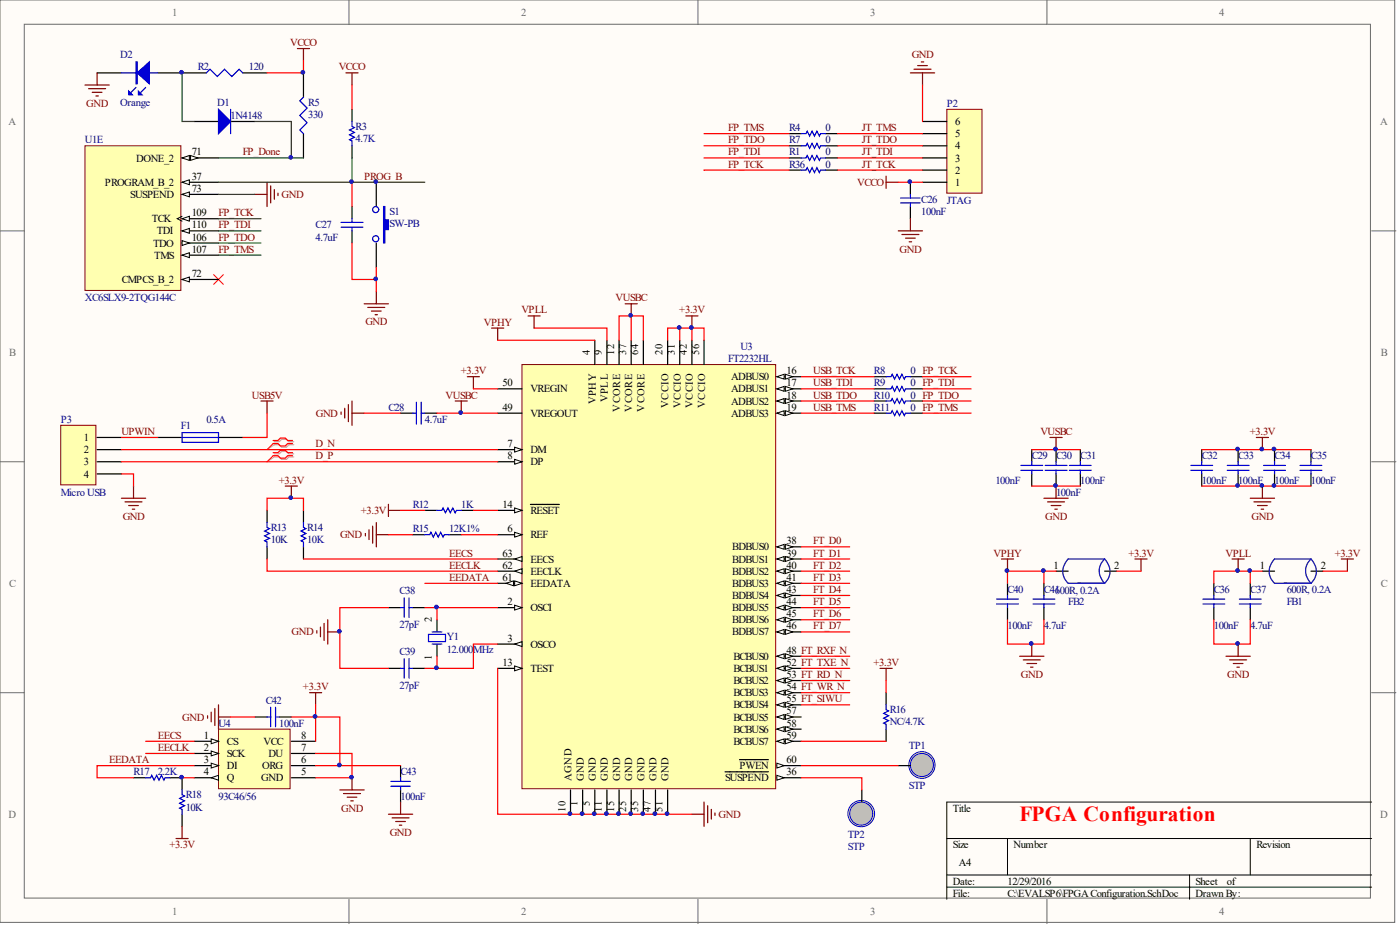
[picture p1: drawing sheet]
<svg xmlns="http://www.w3.org/2000/svg" width="292mm" height="193mm" viewBox="0 0 292 193" stroke-linecap="round" stroke-linejoin="round" font-family="sans-serif">
<g fill="#fffcf8" stroke="#696969" stroke-width=".21">
<path d="M0 0h291v192.4h-291z"/>
<path d="M5.1 5.1h280.8v182.3h-280.8z"/>
</g>
<path d="M72.8 0v5.1M145.6 0v5.1M218.4 0v5.1M0 48.2h5.1M286.2 48.2h5.1M0 96.3h5.1M286.2 96.3h5.1M0 144.5h5.1M286.2 144.5h5.1M72.8 187.6v5.1M145.6 187.6v5.1M218.4 187.6v5.1" fill="none" stroke="#696969" stroke-width=".21"/>
<path d="M197.5 174.9h88.7M210.2 174.9v7.6M260.9 174.9v7.6M286.2 167.3h-88.7v20.3M197.5 182.5h88.7M197.5 185.1h88.7M248.2 182.5v5.1" fill="none" stroke="#000" stroke-width=".21"/>
<g fill="none" stroke="#000" stroke-width=".25">
<path d="M20.3 15.2h5M32.9 15.2h10.2M50.7 15.2h5M63.3 15.2v5.1M63.3 27.9v5.1M73.4 22.8v2.5M73.4 30.4v2.6M78.5 38v5.1M164.6 27.9h2.6M172.2 27.9h2.6M189.9 38v2.6M73.4 43.1v2.5"/>
<path d="M73.4 48.2v2.5M78.5 50.7v5.1M189.9 43.1v2.5"/>
</g>
<g fill="none" stroke="#00f" stroke-width=".25">
<path d="M25.3 15.2h7.6M28.4 18.2l-1 1.1M30.4 18.2l-1 1.1M43.1 15.2l.7-.8 1.5 1.6 1.6-1.6 1.5 1.6 1.5-1.6 .8 .8M63.3 20.3l-.7 .7 1.5 1.6-1.5 1.5 1.5 1.5-1.5 1.5 .7 .8M73.4 25.3v1.1l.6 .2-1.1 .5 1.1 .5-1.1 .5 1.1 .5-1.1 .5 .5 .3v1M167.2 27.9h1l.2-.5 .5 1 .5-1 .5 1 .5-1 .6 1 .2-.5h1M71.2 46.4h4.5M71.2 47.4h4.5M73.4 45.6v.8M73.4 47.4v.8M187.9 42.3h4.1"/>
<path d="M187.9 41.3h4.1M189.9 40.6v.7M189.9 42.3v.8"/>
<circle cx="78.4" cy="49.8" r=".63"/>
<circle cx="78.4" cy="43.7" r=".63"/>
</g>
<g fill="none" stroke="#800000" stroke-width=".25">
<path d="M17.7 17.7h5.1M18.5 18.5h3.5M19.2 19.3h2.1M20.3 15.2v2.5M62 10.1h2.6M63.3 10.1v2.6M72.2 15.2h2.5M73.4 15.2v2.5M20 20h.5M55.7 38v5.1M56.5 38.8v3.5M57.2 39.5v2.1"/>
<path d="M184.9 36.8v2.5M184.9 38h2.5M53.2 40.6h2.5M58 40.3v.5M76 63.4h5M76.7 64.1h3.6M77.5 64.9h2M78.3 65.7h.5M78.5 60.8v2.6"/>
</g>
<g fill="#00f" stroke="#00f" stroke-width=".25">
<path d="M28.6 15.2l2.6-2.3v4.6z"/>
<path d="M26.8 19l.8 .8h-.8z"/>
<path d="M28.9 19l.7 .8h-.7z"/>
<path d="M28.4 12.9h.2v4.6h-.2z" fill-rule="evenodd"/>
<path d="M80 43.1h.3v2.8h.7v2h-.7v2.8h-.3z" fill-rule="evenodd"/>
</g>
<path d="M44.6 57.3l2 2M46.6 57.3l-2 2" fill="none" stroke="#f00" stroke-width=".21"/>
<path d="M108.9 76.1h52.9v88.4h-52.9z" fill="#ffffb0" stroke="#800000" stroke-width=".21"/>
<path d="M124.1 71v5.1M126.6 71v5.1M129.2 71v5.1M131.7 71v5.1M134.2 71v5.1M139.3 71v5.1M141.8 71v5.1M144.4 71v5.1M146.9 71v5.1M162.1 78.6h5.1M103.8 81.1h5.1M103.8 86.2h5.1" fill="none" stroke="#000" stroke-width=".25"/>
<g fill="#fffcf8" stroke="#000" stroke-width=".21">
<path d="M162.1 78.6l1.5-.5v1z"/>
<path d="M163.9 78.1l1.5 .5-1.5 .5z"/>
</g>
<path d="M162.1 81.1h5.1" fill="none" stroke="#000" stroke-width=".25"/>
<g fill="#fffcf8" stroke="#000" stroke-width=".21">
<path d="M162.1 81.1l1.5-.5v1z"/>
<path d="M163.9 80.6l1.5 .5-1.5 .5z"/>
</g>
<path d="M162.1 83.7h5.1" fill="none" stroke="#000" stroke-width=".25"/>
<g fill="#fffcf8" stroke="#000" stroke-width=".21">
<path d="M162.1 83.7l1.5-.5v1z"/>
<path d="M163.9 83.2l1.5 .5-1.5 .5z"/>
</g>
<path d="M162.1 86.2h5.1" fill="none" stroke="#000" stroke-width=".25"/>
<g fill="#fffcf8" stroke="#000" stroke-width=".21">
<path d="M162.1 86.2l1.5-.5v1z"/>
<path d="M163.9 85.7l1.5 .5-1.5 .5z"/>
</g>
<path d="M162.1 114.1h5.1" fill="none" stroke="#000" stroke-width=".25"/>
<g fill="#fffcf8" stroke="#000" stroke-width=".21">
<path d="M162.1 114.1l1.5-.5v1z"/>
<path d="M163.9 113.6l1.5 .5-1.5 .5z"/>
</g>
<path d="M162.1 116.6h5.1" fill="none" stroke="#000" stroke-width=".25"/>
<g fill="#fffcf8" stroke="#000" stroke-width=".21">
<path d="M162.1 116.6l1.5-.5v1z"/>
<path d="M163.9 116.1l1.5 .5-1.5 .5z"/>
</g>
<path d="M162.1 119.2h5.1" fill="none" stroke="#000" stroke-width=".25"/>
<g fill="#fffcf8" stroke="#000" stroke-width=".21">
<path d="M162.1 119.2l1.5-.6v1.1z"/>
<path d="M163.9 118.6l1.5 .6-1.5 .5z"/>
</g>
<path d="M162.1 121.7h5.1" fill="none" stroke="#000" stroke-width=".25"/>
<g fill="#fffcf8" stroke="#000" stroke-width=".21">
<path d="M162.1 121.7l1.5-.5v1z"/>
<path d="M163.9 121.2l1.5 .5-1.5 .5z"/>
</g>
<path d="M162.1 124.2h5.1" fill="none" stroke="#000" stroke-width=".25"/>
<g fill="#fffcf8" stroke="#000" stroke-width=".21">
<path d="M162.1 124.2l1.5-.5v1z"/>
<path d="M163.9 123.7l1.5 .5-1.5 .5z"/>
</g>
<path d="M162.1 126.8h5.1" fill="none" stroke="#000" stroke-width=".25"/>
<g fill="#fffcf8" stroke="#000" stroke-width=".21">
<path d="M162.1 126.8l1.5-.5v1z"/>
<path d="M163.9 126.3l1.5 .5-1.5 .5z"/>
</g>
<path d="M162.1 129.3h5.1" fill="none" stroke="#000" stroke-width=".25"/>
<g fill="#fffcf8" stroke="#000" stroke-width=".21">
<path d="M162.1 129.3l1.5-.5v1z"/>
<path d="M163.9 128.8l1.5 .5-1.5 .5z"/>
</g>
<path d="M162.1 131.8h5.1" fill="none" stroke="#000" stroke-width=".25"/>
<g fill="#fffcf8" stroke="#000" stroke-width=".21">
<path d="M162.1 131.8l1.5-.5v1z"/>
<path d="M163.9 131.3l1.5 .5-1.5 .5z"/>
</g>
<path d="M162.1 136.9h5.1" fill="none" stroke="#000" stroke-width=".25"/>
<g fill="#fffcf8" stroke="#000" stroke-width=".21">
<path d="M162.1 136.9l1.5-.5v1z"/>
<path d="M163.9 136.4l1.5 .5-1.5 .5z"/>
</g>
<path d="M162.1 139.4h5.1" fill="none" stroke="#000" stroke-width=".25"/>
<g fill="#fffcf8" stroke="#000" stroke-width=".21">
<path d="M162.1 139.4l1.5-.5v1z"/>
<path d="M163.9 138.9l1.5 .5-1.5 .5z"/>
</g>
<path d="M162.1 142h5.1" fill="none" stroke="#000" stroke-width=".25"/>
<g fill="#fffcf8" stroke="#000" stroke-width=".21">
<path d="M162.1 142l1.5-.5v1z"/>
<path d="M163.9 141.5l1.5 .5-1.5 .5z"/>
</g>
<path d="M162.1 144.5h5.1" fill="none" stroke="#000" stroke-width=".25"/>
<g fill="#fffcf8" stroke="#000" stroke-width=".21">
<path d="M162.1 144.5l1.5-.5v1z"/>
<path d="M163.9 144l1.5 .5-1.5 .5z"/>
</g>
<path d="M162.1 147h5.1" fill="none" stroke="#000" stroke-width=".25"/>
<g fill="#fffcf8" stroke="#000" stroke-width=".21">
<path d="M162.1 147l1.5-.5v1z"/>
<path d="M163.9 146.5l1.5 .5-1.5 .5z"/>
</g>
<path d="M162.1 149.6h5.1" fill="none" stroke="#000" stroke-width=".25"/>
<g fill="#fffcf8" stroke="#000" stroke-width=".21">
<path d="M162.1 149.6l1.5-.5v1z"/>
<path d="M163.9 149.1l1.5 .5-1.5 .5z"/>
</g>
<path d="M162.1 152.1h5.1" fill="none" stroke="#000" stroke-width=".25"/>
<g fill="#fffcf8" stroke="#000" stroke-width=".21">
<path d="M162.1 152.1l1.5-.5v1z"/>
<path d="M163.9 151.6l1.5 .5-1.5 .5z"/>
</g>
<path d="M162.1 154.6h5.1" fill="none" stroke="#000" stroke-width=".25"/>
<g fill="#fffcf8" stroke="#000" stroke-width=".21">
<path d="M162.1 154.6l1.5-.5v1.1z"/>
<path d="M163.9 154.1l1.5 .5-1.5 .6z"/>
</g>
<path d="M162.1 159.7h5.1" fill="none" stroke="#000" stroke-width=".25"/>
<path d="M162.1 159.2l1.5 .5-1.5 .5z" fill="#fffcf8" stroke="#000" stroke-width=".21"/>
<path d="M154.3 158.5h6M162.1 162.3h5.1" fill="none" stroke="#000" stroke-width=".25"/>
<path d="M162.1 161.7l1.5 .6-1.5 .5z" fill="#fffcf8" stroke="#000" stroke-width=".21"/>
<path d="M103.8 93.8h5.1M151.3 161h9" fill="none" stroke="#000" stroke-width=".25"/>
<path d="M107.4 93.3l1.5 .5-1.5 .5z" fill="#fffcf8" stroke="#000" stroke-width=".21"/>
<path d="M103.8 96.3h5.1" fill="none" stroke="#000" stroke-width=".25"/>
<path d="M107.4 95.8l1.5 .5-1.5 .5z" fill="#fffcf8" stroke="#000" stroke-width=".21"/>
<path d="M103.8 106.5h5.1" fill="none" stroke="#000" stroke-width=".25"/>
<path d="M107.4 106l1.5 .5-1.5 .5z" fill="#fffcf8" stroke="#000" stroke-width=".21"/>
<path d="M103.8 111.5h5.1M110.7 105.2h6" fill="none" stroke="#000" stroke-width=".25"/>
<path d="M107.4 111l1.5 .5-1.5 .6z" fill="#fffcf8" stroke="#000" stroke-width=".21"/>
<path d="M103.8 116.6h5.1" fill="none" stroke="#000" stroke-width=".25"/>
<path d="M107.4 116.6l1.5-.5v1z" fill="#fffcf8" stroke="#000" stroke-width=".21"/>
<path d="M103.8 119.2h5.1" fill="none" stroke="#000" stroke-width=".25"/>
<path d="M107.4 119.2l1.5-.6v1.1z" fill="#fffcf8" stroke="#000" stroke-width=".21"/>
<path d="M103.8 121.7h5.1" fill="none" stroke="#000" stroke-width=".25"/>
<g fill="#fffcf8" stroke="#000" stroke-width=".21">
<path d="M107.4 121.2l1.5 .5-1.5 .5z"/>
<path d="M105.6 121.7l1.5-.5v1z"/>
</g>
<path d="M103.8 126.8h5.1" fill="none" stroke="#000" stroke-width=".25"/>
<path d="M107.4 126.3l1.5 .5-1.5 .5z" fill="#fffcf8" stroke="#000" stroke-width=".21"/>
<path d="M103.8 134.4h5.1" fill="none" stroke="#000" stroke-width=".25"/>
<path d="M107.4 134.4l1.5-.5v1z" fill="#fffcf8" stroke="#000" stroke-width=".21"/>
<path d="M103.8 139.4h5.1" fill="none" stroke="#000" stroke-width=".25"/>
<path d="M107.4 138.9l1.5 .5-1.5 .5z" fill="#fffcf8" stroke="#000" stroke-width=".21"/>
<g fill="none" stroke="#000" stroke-width=".25">
<path d="M182.3 78.6h2.6M189.9 78.6h2.6M182.3 81.1h2.6M182.3 83.7h2.6M182.3 86.2h2.6M189.9 81.1h2.6M189.9 83.7h2.6M189.9 86.2h2.6M184.9 144.5v2.5M184.9 152.1v2.5M119 164.8v5.1M121.6 164.8v5.1"/>
<path d="M124.1 164.8v5.1M126.6 164.8v5.1M129.2 164.8v5.1M131.7 164.8v5.1M134.2 164.8v5.1M136.8 164.8v5.1M139.3 164.8v5.1"/>
</g>
<path d="M184.9 78.6h1l.2-.5 .6 1 .5-1 .5 1 .5-1 .5 1 .2-.5h1M184.9 81.1h1l.2-.5 .6 1 .5-1 .5 1 .5-1 .5 1 .2-.5h1M184.9 83.7h1l.2-.5 .6 1 .5-1 .5 1 .5-1 .5 1 .2-.5h1M184.9 86.2h1l.2-.5 .6 1 .5-1 .5 1 .5-1 .5 1 .2-.5h1M184.9 147v1.1l.5 .2-1 .5 1 .5-1 .5 1 .5-1 .5 .5 .3v1" fill="none" stroke="#00f" stroke-width=".25"/>
<path d="M183.6 139.4h2.5M184.9 139.4v2.6M144.4 169.9h2.5M146.9 167.3v5.1M147.7 168.1v3.5M148.4 168.8v2.1M149.2 169.6v.5" fill="none" stroke="#800000" stroke-width=".25"/>
<path d="M12.7 88.7h7.3v12.5h-7.3z" fill="#ffffb0" stroke="#800000" stroke-width=".21"/>
<g fill="none" stroke="#000" stroke-width=".25">
<path d="M20.3 91.3h5M20.3 93.8h5M20.3 96.3h5M20.3 98.9h5M32.9 91.3h5.1M45.6 91.3h5.1M86.1 111.5h2.5M88.6 106.5h2.6M93.7 111.5h2.5M96.2 106.5h2.6M81 126.8h2.6M81 139.4h2.6"/>
<path d="M86.1 126.8h2.5M86.1 139.4h2.5M91.2 129.3v2.5M91.2 134.4v2.5"/>
</g>
<g fill="none" stroke="#800000" stroke-width=".25">
<path d="M54.5 83.7h2.5M55.7 83.7v2.5M25.3 103.9h5.1M26.1 104.7h3.5M26.8 105.5h2.1M27.6 106.2h.5M27.9 101.4v2.5M76.2 111.3v.5M77 110.5v2.1M77.8 109.8v3.5M78.5 109v5.1M78.5 111.5h2.5"/>
<path d="M81 105.2v2.5M81 106.5h2.6M66.1 131.6v.5M66.9 130.8v2M67.6 130.1v3.5M68.4 129.3v5.1M68.4 131.8h2.5"/>
</g>
<g fill="none" stroke="#00f" stroke-width=".25">
<path d="M38 90.2h7.6v2.1h-7.6zM38 91.3h7.6M88.6 111.5h1.1l.2-.5 .5 1.1 .5-1.1 .5 1.1 .5-1.1 .5 1.1 .3-.6h1M91.2 106.5h1l.2-.5 .5 1 .6-1 .5 1 .5-1 .5 1 .2-.5h1M83.6 126.8h.7M83.6 139.4h.7M84.3 124.7v4.1M84.3 137.4v4.1M85.3 124.7v4.1M85.3 137.4v4.1M85.3 126.8h.8M85.3 139.4h.8"/>
<path d="M89.4 132.3h3.5v1.6h-3.5zM90.2 131.8h2M90.2 134.4h2"/>
</g>
<path d="M45.6 152.1h14.9v12.4h-14.9z" fill="#ffffb0" stroke="#800000" stroke-width=".21"/>
<path d="M40.5 154.6h5.1" fill="none" stroke="#000" stroke-width=".25"/>
<path d="M44.1 154.1l1.5 .5-1.5 .6z" fill="#fffcf8" stroke="#000" stroke-width=".21"/>
<path d="M40.5 157.2h5.1" fill="none" stroke="#000" stroke-width=".25"/>
<path d="M44.1 156.7l1.5 .5-1.5 .5z" fill="#fffcf8" stroke="#000" stroke-width=".21"/>
<path d="M40.5 159.7h5.1" fill="none" stroke="#000" stroke-width=".25"/>
<path d="M44.1 159.2l1.5 .5-1.5 .5z" fill="#fffcf8" stroke="#000" stroke-width=".21"/>
<path d="M40.5 162.3h5.1" fill="none" stroke="#000" stroke-width=".25"/>
<path d="M44.1 162.3l1.5-.6v1.1z" fill="#fffcf8" stroke="#000" stroke-width=".21"/>
<g fill="none" stroke="#000" stroke-width=".25">
<path d="M55.7 106.5v2.5M55.7 114.1v2.5M63.3 106.5v2.5M63.3 114.1v2.5M53.2 149.6h2.5M58.3 149.6h2.5M60.8 159.7h5M60.8 157.2h5M60.8 154.6h5M83.6 159.7v2.6M27.9 162.3h2.5M35.5 162.3h2.5v2.5"/>
<path d="M38 169.9v2.5M60.8 162.3h5M83.6 164.8v2.5"/>
</g>
<g fill="none" stroke="#800000" stroke-width=".25">
<path d="M97.5 78.6h2.5M98.8 78.6v2.5M102.6 68.4h2.5M103.8 68.4v2.6M110.2 65.9h2.5M111.4 65.9v2.5M130.4 63.4h2.6M131.7 63.4v2.5M143.1 65.9h2.5M144.4 65.9v2.5M95 83.7h2.5M96.2 83.7v2.5"/>
<path d="M59.5 101.4h2.5M60.8 101.4v2.5M43.3 149.3v.5M44.1 148.6v2M44.8 147.8v3.6M45.6 147v5.1M45.6 149.6h2.5M64.6 144.5h2.5M65.8 144.5v2.5M36.7 174.9h2.6M38 172.4v2.5M70.9 164.8h5.1"/>
<path d="M71.7 165.5h3.5M72.4 166.3h2.1M73.2 167.1h.5M73.4 162.3v2.5M81 169.9h5.1M81.8 170.6h3.5M82.6 171.4h2M83.3 172.1h.5M83.6 167.3v2.6"/>
</g>
<path d="M55.7 109v1l.5 .3-1 .5 1 .5-1 .5 1 .5-1 .5 .5 .3v1M63.3 109v1l.5 .3-1 .5 1 .5-1 .5 1 .5-1 .5 .5 .3v1M55.7 149.6h.8M56.5 147.5v4.1M57.5 147.5v4.1M57.5 149.6h.8M30.4 162.3h1l.3-.6 .5 1.1 .5-1.1 .5 1.1 .5-1.1 .5 1.1 .2-.5h1.1M38 164.8v1l.5 .3-1 .5 1 .5-1 .5 1 .5-1 .5 .5 .2v1.1M81.6 163h4M81.6 164h4M83.6 162.3v.7M83.6 164v.8" fill="none" stroke="#00f" stroke-width=".25"/>
<path d="M197.5 22.8h7.4v17.5h-7.4z" fill="#ffffb0" stroke="#800000" stroke-width=".21"/>
<g fill="none" stroke="#000" stroke-width=".25">
<path d="M192.5 38h5M192.5 35.5h5M192.5 33h5M192.5 30.4h5M192.5 27.9h5M192.5 25.3h5M220.3 119.2h2.6M230.5 119.2h2.5M263.4 119.2h2.5M273.5 119.2h2.6M210.2 121.7v2.5M210.2 126.8v2.5"/>
<path d="M217.8 121.7v2.5M217.8 126.8v2.5M253.3 121.7v2.5M253.3 126.8v2.5M260.9 121.7v2.5M260.9 126.8v2.5"/>
</g>
<g fill="none" stroke="#800000" stroke-width=".25">
<path d="M189.9 15.2h5.1M190.7 14.4h3.6M191.5 13.7h2M192.2 12.9h.5M192.5 15.2v2.5M187.4 48.2h5.1M188.2 48.9h3.5M188.9 49.7h2.1M189.7 50.4h.5M189.9 45.6v2.6M208.9 116.6h2.6M210.2 116.6v2.6"/>
<path d="M236.8 116.6h2.5M238.1 116.6v2.6M257.1 116.6h2.5M258.3 116.6v2.6M279.9 116.6h2.5M281.1 116.6v2.6M212.7 136.9h5.1M213.5 137.7h3.5M214.3 138.4h2M215 139.2h.5M215.3 134.4v2.5M255.8 136.9h5.1"/>
<path d="M256.6 137.7h3.5M257.3 138.4h2M258.1 139.2h.5M258.3 134.4v2.5"/>
</g>
<path d="M230.5 116.6v.1a3.4 3.4 0 0 1 0 5M230.5 116.6a3.5 3.5 0 0 0 0 5.1M230.5 116.6l-7.7 .1a3.4 3.4 0 0 0 .1 5h2.5M273.5 116.6l.1 .1a3.4 3.4 0 0 1-.1 5M273.5 116.6a3.5 3.5 0 0 0 0 5.1M273.5 116.6l-7.6 .1a3.4 3.4 0 0 0 0 5h2.6M224.8 121.7h5.7zM267.8 121.7h5.7z" fill="none" stroke="#000080" stroke-width=".25"/>
<g fill="none" stroke="#00f" stroke-width=".25">
<path d="M207.9 126h4.6M207.9 125h4.6M210.2 124.2v.8M210.2 126v.8M215.5 126h4.6M215.5 125h4.6M217.8 124.2v.8M217.8 126v.8M251 126h4.5M251 125h4.5M253.3 124.2v.8M253.3 126v.8"/>
<path d="M258.6 126h4.5M258.6 125h4.5M260.9 124.2v.8M260.9 126v.8"/>
</g>
<circle cx="192.3" cy="159.6" r="2.76" fill="#ffff80" stroke="#00f" stroke-width=".21"/>
<circle cx="192.4" cy="159.6" r="2.41" fill="#c0c0c0" stroke="#00f" stroke-width=".21"/>
<path d="M187.4 159.7h2.5" fill="none" stroke="#000" stroke-width=".25"/>
<circle cx="179.7" cy="169.7" r="2.76" fill="#ffff80" stroke="#00f" stroke-width=".21"/>
<circle cx="179.7" cy="169.7" r="2.41" fill="#c0c0c0" stroke="#00f" stroke-width=".21"/>
<g fill="none" stroke="#000" stroke-width=".25">
<path d="M83.6 86.2h2.5M88.6 86.2h2.6M215.3 93.8v2.5M215.3 98.9v2.5M220.3 93.8v2.5M220.3 98.9v2.5M225.4 93.8v2.5M225.4 98.9v2.5M250.7 93.8v2.5M250.7 98.9v2.5M258.3 93.8v2.5M258.3 98.9v2.5"/>
<path d="M265.9 93.8v2.5M265.9 98.9v2.5M273.5 93.8v2.5M273.5 98.9v2.5M179.8 164.8v2.5"/>
</g>
<g fill="none" stroke="#00f" stroke-width=".25">
<path d="M86.1 86.2h.8M86.9 83.9v4.6M87.9 86.2h.7M87.9 83.9v4.6M213 98.1h4.6M213 97.1h4.6M215.3 96.3v.8M215.3 98.1v.8M218.1 98.1h4.5M218.1 97.1h4.5M220.3 96.3v.8M220.3 98.1v.8"/>
<path d="M223.1 98.1h4.6M223.1 97.1h4.6M225.4 96.3v.8M225.4 98.1v.8M248.4 98.1h4.6M248.4 97.1h4.6M250.7 96.3v.8M250.7 98.1v.8M256 98.1h4.6M256 97.1h4.6M258.3 96.3v.8M258.3 98.1v.8"/>
<path d="M263.6 98.1h4.6M263.6 97.1h4.6M265.9 96.3v.8M265.9 98.1v.8M271.2 98.1h4.6M271.2 97.1h4.6M273.5 96.3v.8M273.5 98.1v.8"/>
</g>
<g fill="none" stroke="#800000" stroke-width=".25">
<path d="M71.2 85.9v.5M71.9 85.2v2M72.7 84.4v3.6M73.4 83.7v5M73.4 86.2h2.6M219.1 91.3h2.5M220.3 91.3v2.5M262.1 91.3h2.6M263.4 91.3v2.5M217.8 103.9h5.1M218.6 104.7h3.5M219.3 105.5h2.1"/>
<path d="M220.1 106.2h.5M220.3 101.4v2.5M260.9 103.9h5M261.6 104.7h3.6M262.4 105.5h2M263.1 106.2h.5M263.4 101.4v2.5"/>
</g>
<path d="M17.7 30.4h20v30.2h-20z" fill="#ffffb0" stroke="#800000" stroke-width=".21"/>
<path d="M38 38h7.6" fill="none" stroke="#000" stroke-width=".25"/>
<path d="M38 38l1.5-.5v1z" fill="#fffcf8" stroke="#000" stroke-width=".21"/>
<path d="M38 58.3h7.6" fill="none" stroke="#000" stroke-width=".25"/>
<path d="M38 58.3l1.5-.5v1z" fill="#fffcf8" stroke="#000" stroke-width=".21"/>
<path d="M38 33h7.6" fill="none" stroke="#000" stroke-width=".25"/>
<g fill="#fffcf8" stroke="#000" stroke-width=".21">
<path d="M38 33l1.5-.6v1.1z"/>
<path d="M39.8 32.4l1.5 .6-1.5 .5z"/>
</g>
<path d="M38 45.6h7.6" fill="none" stroke="#000" stroke-width=".25"/>
<path d="M38 45.1l-1 .5 1 .5" fill="none" stroke="#000" stroke-width=".21"/>
<path d="M38 45.6l1.5-.5v1z" fill="#fffcf8" stroke="#000" stroke-width=".21"/>
<path d="M38 48.2h7.6" fill="none" stroke="#000" stroke-width=".25"/>
<path d="M38 48.2l1.5-.5v1z" fill="#fffcf8" stroke="#000" stroke-width=".21"/>
<path d="M38 53.2h7.6" fill="none" stroke="#000" stroke-width=".25"/>
<path d="M38 53.2l1.5-.5v1z" fill="#fffcf8" stroke="#000" stroke-width=".21"/>
<path d="M38 50.7h7.6" fill="none" stroke="#000" stroke-width=".25"/>
<path d="M38 50.2l1.5 .5-1.5 .5z" fill="#fffcf8" stroke="#000" stroke-width=".21"/>
<path d="M38 40.6h7.6" fill="none" stroke="#000" stroke-width=".25"/>
<path d="M38 40.6l1.5-.6v1.1z" fill="#fffcf8" stroke="#000" stroke-width=".21"/>
<path d="M40.5 25.3h5.1M48.1 25.3h5.1M164.6 30.4h2.6M164.6 33h2.6M164.6 35.5h2.6M172.2 30.4h2.6M172.2 33h2.6M172.2 35.5h2.6" fill="none" stroke="#000" stroke-width=".25"/>
<path d="M45.6 22.8l2.5 2.5-2.5 2.6z" fill="#00f" stroke="#00f" stroke-width=".25"/>
<path d="M48.1 22.8v5.1M167.2 30.4h1l.2-.5 .5 1 .5-1 .5 1 .5-1 .6 1 .2-.5h1M167.2 33h1l.2-.6 .5 1.1 .5-1.1 .5 1.1 .5-1.1 .6 1.1 .2-.5h1M167.2 35.5h1l.2-.5 .5 1 .5-1 .5 1 .5-1 .6 1 .2-.5h1" fill="none" stroke="#00f" stroke-width=".25"/>
<path d="M57.2 92.2h1.1l.5-.6h1l.5 .6h1M57.2 92.8h1.1l.5 .5h1l.5-.5h1M57.2 94.7h1.1l.5-.5h1l.5 .5h1M57.2 95.3h1.1l.5 .5h1l.5-.5h1" fill="none" stroke="#d0a19e" stroke-width=".25"/>
<path d="M57.2 92.8l-1.5 1M57.2 95.3l-1.5 1" fill="none" stroke="#d0a19e" stroke-width=".21"/>
<g fill="none" stroke="#f00" stroke-width=".25">
<path d="M63.3 12.7v2.5h-7.6M73.4 17.7v5.1M192.5 17.7v7.6M73.4 38v5.1M146.9 33h17.7M146.9 30.4h17.7M146.9 27.9h17.7M164.6 35.5h-17.7M174.8 33h17.7M174.8 30.4h17.7M174.8 27.9h17.7M174.8 35.5h17.7"/>
<path d="M187.4 38h5.1M73.4 50.7v7.6h5.1M78.5 55.8v5M103.8 71h20.3M111.4 68.4h15.2v2.6M129.2 71v-5.1h5v5.1M131.7 65.9v5.1M139.3 71v-2.6h7.6v2.6M141.8 68.4v2.6M144.4 68.4v2.6M167.2 78.6h15.1M192.5 78.6h10.1"/>
<path d="M25.3 98.9h2.6v2.5M25.3 91.3h7.6M25.3 96.3h78.5M25.3 93.8h78.5M55.7 86.2v5.1h-5M57 91.9h1l.5-.5h1l.5 .5h1M57 92.5h1l.5 .5h1l.5-.5h1M57 94.4h1l.5-.5h1l.5 .5h1M57 95.1h1l.5 .5h1l.5-.5h1M76 86.2h7.6M91.2 86.2h12.6M98.8 81.1h5"/>
<path d="M167.2 81.1h15.1M167.2 83.7h15.1M167.2 86.2h15.1M192.5 81.1h10.1M192.5 83.7h10.1M192.5 86.2h10.1M215.3 93.8h10.1M250.7 93.8h22.8M55.7 116.6v2.6h48.1M55.7 106.5v-2.6h7.6v2.6M63.3 116.6h40.5M81 111.5h5.1"/>
<path d="M83.6 106.5h5M96.2 111.5h7.6M98.8 106.5h5M167.2 114.1h10.1M167.2 116.6h10.1M167.2 119.2h10.1M215.3 101.4h10.1M217.8 119.2v2.5M220.3 119.2h-10.1v2.5M233 119.2h5.1M250.7 101.4h22.8M260.9 119.2v2.5"/>
<path d="M263.4 119.2h-10.1v2.5M276.1 119.2h5M81 126.8h-10.1v12.6h10.1M88.6 126.8h15.2M88.6 121.7h15.2M91.2 126.8v2.5M91.2 136.9v2.5M103.8 139.4v30.5h40.6M103.8 134.4h-5v5h-10.2M167.2 121.7h10.1M167.2 124.2h10.1M167.2 126.8h10.1"/>
<path d="M167.2 129.3h10.1M167.2 131.8h10.1M167.2 136.9h10.1M167.2 139.4h10.1M210.2 129.3v5.1h7.6v-5.1M253.3 129.3v5.1h7.6v-5.1M30.4 154.6h10.1M30.4 157.2h10.1M40.5 159.7h-20.2v2.6h7.6M48.1 149.6h5.1M60.8 149.6h10.1v10.1M65.8 157.2h7.6v5.1h-7.6"/>
<path d="M65.8 159.7h17.8M65.8 147v7.6M167.2 142h10.1M167.2 144.5h10.1M167.2 147h10.1M167.2 154.6h17.7M167.2 159.7h20.2M184.9 142v2.5M38 162.3h2.5M167.2 162.3h12.6v2.5"/>
</g>
<path d="M57 92.5l-1.3 1.3M57 95.1l-1.3 1.2" fill="none" stroke="#f00" stroke-width=".21"/>
<path d="M38 15.2v10.1h2.5M45.6 33h17.7M53.2 25.3h7.6v7.7M73.4 33v5h-27.8M73.4 38h15.2M45.6 45.6h8.9M45.6 48.2h8.9M45.6 53.2h8.9M45.6 40.6h7.6M45.6 50.7h8.9" fill="none" stroke="#008000" stroke-width=".25"/>
<g fill="#000080" stroke="#000080" stroke-width=".21">
<circle cx="37.9" cy="162.1" r=".38"/>
<circle cx="37.9" cy="15.1" r=".38"/>
<circle cx="60.7" cy="103.8" r=".38"/>
<circle cx="60.7" cy="32.8" r=".38"/>
<circle cx="63.2" cy="15.1" r=".38"/>
<circle cx="65.7" cy="149.5" r=".38"/>
<circle cx="70.8" cy="159.6" r=".38"/>
<circle cx="70.8" cy="131.7" r=".38"/>
<circle cx="73.3" cy="162.1" r=".38"/>
<circle cx="73.3" cy="37.9" r=".38"/>
<circle cx="78.4" cy="58.2" r=".38"/>
<circle cx="78.4" cy="37.9" r=".38"/>
<circle cx="91" cy="139.3" r=".38"/>
<circle cx="91" cy="126.6" r=".38"/>
<circle cx="96.1" cy="86.1" r=".38"/>
<circle cx="118.9" cy="169.7" r=".38"/>
<circle cx="121.4" cy="169.7" r=".38"/>
<circle cx="124" cy="169.7" r=".38"/>
<circle cx="126.5" cy="169.7" r=".38"/>
<circle cx="129" cy="169.7" r=".38"/>
<circle cx="131.6" cy="169.7" r=".38"/>
<circle cx="131.6" cy="65.8" r=".38"/>
<circle cx="134.1" cy="169.7" r=".38"/>
<circle cx="136.6" cy="169.7" r=".38"/>
<circle cx="139.2" cy="169.7" r=".38"/>
<circle cx="141.7" cy="68.3" r=".38"/>
<circle cx="144.2" cy="68.3" r=".38"/>
<circle cx="189.8" cy="37.9" r=".38"/>
<circle cx="210.1" cy="119" r=".38"/>
<circle cx="215.1" cy="134.2" r=".38"/>
<circle cx="217.7" cy="119" r=".38"/>
<circle cx="220.2" cy="101.3" r=".38"/>
<circle cx="220.2" cy="93.7" r=".38"/>
<circle cx="258.2" cy="134.2" r=".38"/>
<circle cx="258.2" cy="119" r=".38"/>
<circle cx="258.2" cy="101.3" r=".38"/>
<circle cx="258.2" cy="93.7" r=".38"/>
<circle cx="260.7" cy="119" r=".38"/>
<circle cx="263.3" cy="101.3" r=".38"/>
<circle cx="263.3" cy="93.7" r=".38"/>
<circle cx="265.8" cy="101.3" r=".38"/>
<circle cx="265.8" cy="93.7" r=".38"/>
</g>
<text font-size="4.5" fill="#f00" x="212.7" y="171.4">FPGA Configuration</text>
<g font-size="2.2" fill="#696969">
<text x="35.9" y="3.3">1</text>
<text x="108.7" y="3.3">2</text>
<text x="181.5" y="3.3">3</text>
<text x="254.4" y="3.3">4</text>
<text x="1.8" y="26.1">A</text>
<text x="288" y="26.1">A</text>
<text x="1.9" y="74.2">B</text>
<text x="288.1" y="74.2">B</text>
<text x="1.9" y="122.4">C</text>
<text x="288.1" y="122.4">C</text>
<text x="1.8" y="170.6">D</text>
<text x="288" y="170.6">D</text>
<text x="35.9" y="190.9">1</text>
<text x="108.7" y="190.9">2</text>
<text x="181.5" y="190.9">3</text>
<text x="254.4" y="190.9">4</text>
</g>
<g font-size="2.2" fill="#800000">
<text x="60.6" y="9.6">VCCO</text>
<text x="70.7" y="14.7">VCCO</text>
<text x="190.2" y="12.1">GND</text>
<text x="18" y="22.3">GND</text>
<text x="152" y="27.4">FP_TMS</text>
<text x="152" y="29.9">FP_TDO</text>
<text x="179.8" y="27.4">JT_TMS</text>
<text x="179.8" y="29.9">JT_TDO</text>
<text x="50.7" y="32.4">FP_Done</text>
<text x="152" y="32.4">FP_TDI</text>
<text x="152" y="35">FP_TCK</text>
<text x="179.8" y="35">JT_TCK</text>
<text x="179.8" y="32.4">JT_TDI</text>
<text x="58.8" y="41.3">GND</text>
<text x="76" y="37.5">PROG_B</text>
<text x="178.9" y="38.8">VCCO</text>
<text x="45.6" y="47.6">FP_TDI</text>
<text x="45.6" y="45.1">FP_TCK</text>
<text x="45.6" y="52.7">FP_TMS</text>
<text x="45.6" y="50.2">FP_TDO</text>
<text x="187.7" y="52.7">GND</text>
<text x="108.8" y="65.4">VPLL</text>
<text x="128.4" y="62.9">VUSBC</text>
<text x="141.7" y="65.4">+3.3V</text>
<text x="76.3" y="67.9">GND</text>
<text x="100.9" y="67.9">VPHY</text>
<text x="52.6" y="83.1">USB5V</text>
<text x="93" y="83.1">VUSBC</text>
<text x="96.1" y="78.1">+3.3V</text>
<text x="169.7" y="78.1">USB_TCK</text>
<text x="169.7" y="80.6">USB_TDI</text>
<text x="169.7" y="83.1">USB_TDO</text>
<text x="65.9" y="86.9">GND</text>
<text x="169.7" y="85.7">USB_TMS</text>
<text x="25.3" y="90.7">UPWIN</text>
<text x="65.8" y="93.3">D_N</text>
<text x="65.8" y="95.8">D_P</text>
<text x="217.1" y="90.7">VUSBC</text>
<text x="260.8" y="90.7">+3.3V</text>
<text x="58.1" y="100.9">+3.3V</text>
<text x="75.3" y="107.2">+3.3V</text>
<text x="25.6" y="108.5">GND</text>
<text x="71" y="112.3">GND</text>
<text x="169.7" y="113.6">FT_D0</text>
<text x="218.1" y="108.5">GND</text>
<text x="261.1" y="108.5">GND</text>
<text x="93.7" y="116.1">EECS</text>
<text x="93.7" y="118.6">EECLK</text>
<text x="169.7" y="116.1">FT_D1</text>
<text x="169.7" y="118.6">FT_D2</text>
<text x="207.3" y="116.1">VPHY</text>
<text x="235.4" y="116.1">+3.3V</text>
<text x="255.7" y="116.1">VPLL</text>
<text x="278.5" y="116.1">+3.3V</text>
<text x="93.7" y="121.2">EEDATA</text>
<text x="169.7" y="121.2">FT_D3</text>
<text x="169.7" y="123.7">FT_D4</text>
<text x="169.7" y="126.2">FT_D5</text>
<text x="169.7" y="128.8">FT_D6</text>
<text x="169.7" y="131.3">FT_D7</text>
<text x="60.8" y="132.6">GND</text>
<text x="63.2" y="144">+3.3V</text>
<text x="182.2" y="138.9">+3.3V</text>
<text x="213" y="141.4">GND</text>
<text x="256.1" y="141.4">GND</text>
<text x="32.9" y="154.1">EECS</text>
<text x="38" y="150.3">GND</text>
<text x="22.8" y="159.2">EEDATA</text>
<text x="32.9" y="156.7">EECLK</text>
<text x="71.2" y="169.3">GND</text>
<text x="149.9" y="170.6">GND</text>
<text x="35.4" y="176.9">+3.3V</text>
<text x="81.3" y="174.4">GND</text>
</g>
<g font-size="2.2" fill="#000080">
<text x="25.1" y="12.1">D2</text>
<text x="41.3" y="14.7">R2</text>
<text x="51.9" y="14.7">120</text>
<text x="25.1" y="22">Orange</text>
<text x="45.3" y="22">D1</text>
<text x="64.3" y="22">R5</text>
<text x="197.5" y="22.3">P2</text>
<text x="17.7" y="29.9">U1E</text>
<text x="48.1" y="24.8">1N4148</text>
<text x="64.3" y="24.6">330</text>
<text x="74.2" y="27.1">R3</text>
<text x="74.2" y="29.6">4.7K</text>
<text x="164.6" y="27.4">R4</text>
<text x="164.6" y="29.9">R7</text>
<text x="172.2" y="27.4">0</text>
<text x="172.2" y="29.9">0</text>
<text x="164.6" y="32.4">R1</text>
<text x="164.6" y="35">R36</text>
<text x="172.2" y="32.4">0</text>
<text x="172.2" y="35">0</text>
<text x="65.8" y="47.6">C27</text>
<text x="81.3" y="44.9">S1</text>
<text x="81.3" y="47.4">SW-PB</text>
<text x="192.2" y="42.3">C26</text>
<text x="192.2" y="44.9">100nF</text>
<text x="197.5" y="42.6">JTAG</text>
<text x="65.8" y="50.2">4.7uF</text>
<text x="17.7" y="62.9">XC6SLX9-2TQG144C</text>
<text x="152" y="75.5">FT2232HL</text>
<text x="154.5" y="73">U3</text>
<text x="182.3" y="78.1">R8</text>
<text x="182.3" y="80.6">R9</text>
<text x="182.3" y="83.1">R10</text>
<text x="189.9" y="78.1">0 FP_TCK</text>
<text x="189.9" y="80.6">0 FP_TDI</text>
<text x="189.9" y="83.1">0 FP_TDO</text>
<text x="12.7" y="88.2">P3</text>
<text x="37.7" y="89.5">F1</text>
<text x="43.1" y="88.2">0.5A</text>
<text x="81" y="85.7">C28</text>
<text x="88.6" y="88.2">4.7uF</text>
<text x="182.3" y="85.7">R11</text>
<text x="189.9" y="85.7">0 FP_TMS</text>
<text x="215.3" y="95.8">C29</text>
<text x="220.3" y="95.8">C30</text>
<text x="225.4" y="95.8">C31</text>
<text x="250.7" y="95.8">C32</text>
<text x="258.3" y="95.8">C33</text>
<text x="265.9" y="95.8">C34</text>
<text x="273.5" y="95.8">C35</text>
<text x="207.7" y="100.9">100nF</text>
<text x="225.4" y="100.9">100nF</text>
<text x="250.7" y="100.9">100nF</text>
<text x="258.3" y="100.9">100nF</text>
<text x="265.9" y="100.9">100nF</text>
<text x="273.5" y="100.9">100nF</text>
<text x="12.7" y="103.4">Micro USB</text>
<text x="86.1" y="106">R12</text>
<text x="96.2" y="106">1K</text>
<text x="220.3" y="103.4">100nF</text>
<text x="56.5" y="110.8">R13</text>
<text x="56.5" y="113.3">10K</text>
<text x="64.1" y="110.8">R14</text>
<text x="64.1" y="113.3">10K</text>
<text x="86.1" y="111">R15</text>
<text x="93.7" y="111">12K1%</text>
<text x="83.3" y="124">C38</text>
<text x="210.2" y="123.7">C40</text>
<text x="217.8" y="123.7">C4100R, 0.2A</text>
<text x="220.1" y="124">6</text>
<text x="253.3" y="123.7">C36</text>
<text x="260.9" y="123.7">C37</text>
<text x="268.5" y="123.7">600R, 0.2A</text>
<text x="83.3" y="131.1">27pF</text>
<text x="210.2" y="131.3">100nF</text>
<text x="217.8" y="131.3">4.7uF</text>
<text x="222.9" y="126.2">FB2</text>
<text x="253.3" y="131.3">100nF</text>
<text x="260.9" y="131.3">4.7uF</text>
<text x="268.5" y="126.2">FB1</text>
<text x="83.3" y="136.6">C39</text>
<text x="93.2" y="133.6">Y1</text>
<text x="93.2" y="136.1">12.000MHz</text>
<text x="83.3" y="143.7">27pF</text>
<text x="55.5" y="146.8">C42</text>
<text x="185.6" y="148.8">R16</text>
<text x="45.6" y="151.6">U4</text>
<text x="58.3" y="151.6">100nF</text>
<text x="185.6" y="151.3">NC/4.7K</text>
<text x="27.9" y="161.7">R17</text>
<text x="32.9" y="161.7">2.2K</text>
<text x="83.6" y="161.7">C43</text>
<text x="189.6" y="156.3">TP1</text>
<text x="38.7" y="166.5">R18</text>
<text x="45.6" y="166.8">93C46/56</text>
<text x="83.6" y="166.8">100nF</text>
<text x="189.6" y="164.6">STP</text>
<text x="38.7" y="169.1">10K</text>
<text x="176.9" y="174.7">TP2</text>
<text x="176.9" y="177.3">STP</text>
</g>
<g font-size="2.2">
<text x="199.3" y="28.6">5</text>
<text x="199.3" y="26.1">6</text>
<text x="28.4" y="33.7">DONE_2</text>
<text x="40" y="32.4">71</text>
<text x="199.3" y="33.7">3</text>
<text x="199.3" y="31.2">4</text>
<text x="21.9" y="38.8">PROGRAM_B_2</text>
<text x="27.2" y="41.3">SUSPEND</text>
<text x="40" y="37.5">37</text>
<text x="40" y="40">73</text>
<text x="199.3" y="38.8">1</text>
<text x="199.3" y="36.2">2</text>
<text x="31.7" y="46.4">TCK</text>
<text x="40" y="45.1">109</text>
<text x="40" y="47.6">110</text>
<text x="31.9" y="51.4">TDO</text>
<text x="32.2" y="54">TMS</text>
<text x="32.7" y="48.9">TDI</text>
<text x="40" y="52.7">107</text>
<text x="40" y="50.2">106</text>
<text x="25.4" y="59">CMPCS_B_2</text>
<text x="40" y="57.8">72</text>
<text x="123" y="74" transform="rotate(-90 123 74)">4</text>
<text x="125.6" y="74" transform="rotate(-90 125.6 74)">9</text>
<text x="128.1" y="74" transform="rotate(-90 128.1 74)">12</text>
<text x="130.6" y="74" transform="rotate(-90 130.6 74)">37</text>
<text x="133.2" y="74" transform="rotate(-90 133.2 74)">64</text>
<text x="138.2" y="74" transform="rotate(-90 138.2 74)">20</text>
<text x="140.8" y="74" transform="rotate(-90 140.8 74)">31</text>
<text x="143.3" y="74" transform="rotate(-90 143.3 74)">42</text>
<text x="145.8" y="74" transform="rotate(-90 145.8 74)">56</text>
<text x="104.9" y="80.6">50</text>
<text x="110.7" y="81.9">VREGIN</text>
<text x="126.8" y="83.9" transform="rotate(-90 126.8 83.9)">VPLL</text>
<text x="152.5" y="79.3">ADBUS0</text>
<text x="152.5" y="81.9">ADBUS1</text>
<text x="164.1" y="78.1">16</text>
<text x="164.1" y="80.6">17</text>
<text x="164.1" y="83.1">18</text>
<text x="104.9" y="85.7">49</text>
<text x="110.7" y="86.9">VREGOUT</text>
<text x="124.3" y="84.3" transform="rotate(-90 124.3 84.3)">VPHY</text>
<text x="129.4" y="85.9" transform="rotate(-90 129.4 85.9)">VCORE</text>
<text x="131.9" y="85.9" transform="rotate(-90 131.9 85.9)">VCORE</text>
<text x="134.4" y="85.9" transform="rotate(-90 134.4 85.9)">VCORE</text>
<text x="139.5" y="85.1" transform="rotate(-90 139.5 85.1)">VCCIO</text>
<text x="142" y="85.1" transform="rotate(-90 142 85.1)">VCCIO</text>
<text x="144.6" y="85.1" transform="rotate(-90 144.6 85.1)">VCCIO</text>
<text x="147.1" y="85.1" transform="rotate(-90 147.1 85.1)">VCCIO</text>
<text x="152.5" y="84.4">ADBUS2</text>
<text x="152.5" y="86.9">ADBUS3</text>
<text x="164.1" y="85.7">19</text>
<text x="17.5" y="92">1</text>
<text x="17.5" y="94.5">2</text>
<text x="105.9" y="93.3">7</text>
<text x="105.9" y="95.8">8</text>
<text x="110.7" y="94.5">DM</text>
<text x="17.5" y="97.1">3</text>
<text x="17.5" y="99.6">4</text>
<text x="110.7" y="97.1">DP</text>
<text x="104.9" y="106">14</text>
<text x="110.7" y="107.2">RESET</text>
<text x="105.9" y="111">6</text>
<text x="110.7" y="112.3">REF</text>
<text x="164.1" y="113.6">38</text>
<text x="104.9" y="116.1">63</text>
<text x="104.9" y="118.6">62</text>
<text x="110.7" y="117.4">EECS</text>
<text x="110.7" y="119.9">EECLK</text>
<text x="152.8" y="114.8">BDBUS0</text>
<text x="152.8" y="117.4">BDBUS1</text>
<text x="152.8" y="119.9">BDBUS2</text>
<text x="164.1" y="116.1">39</text>
<text x="164.1" y="118.6">40</text>
<text x="219.8" y="118.6">1</text>
<text x="232.5" y="118.6">2</text>
<text x="262.9" y="118.6">1</text>
<text x="275.5" y="118.6">2</text>
<text x="104.9" y="121.2">61</text>
<text x="110.7" y="122.4">EEDATA</text>
<text x="152.8" y="122.4">BDBUS3</text>
<text x="152.8" y="125">BDBUS4</text>
<text x="164.1" y="121.2">41</text>
<text x="164.1" y="123.7">43</text>
<text x="90.1" y="129.8" transform="rotate(-90 90.1 129.8)">2</text>
<text x="105.9" y="126.2">2</text>
<text x="110.7" y="127.5">OSCI</text>
<text x="152.8" y="127.5">BDBUS5</text>
<text x="152.8" y="130">BDBUS6</text>
<text x="164.1" y="126.2">44</text>
<text x="164.1" y="128.8">45</text>
<text x="164.1" y="131.3">46</text>
<text x="90.1" y="137.6" transform="rotate(-90 90.1 137.6)">1</text>
<text x="105.9" y="133.8">3</text>
<text x="110.7" y="135.1">OSCO</text>
<text x="152.8" y="132.6">BDBUS7</text>
<text x="153" y="137.6">BCBUS0</text>
<text x="164.1" y="136.4">48 FT_RXF_N</text>
<text x="104.9" y="138.9">13</text>
<text x="110.7" y="140.2">TEST</text>
<text x="153" y="140.2">BCBUS1</text>
<text x="153" y="142.7">BCBUS2</text>
<text x="164.1" y="138.9">52 FT_TXE_N</text>
<text x="164.1" y="141.4">53 FT_RD_N</text>
<text x="164.1" y="144">54 FT_WR_N</text>
<text x="153" y="145.3">BCBUS3</text>
<text x="153" y="147.8">BCBUS4</text>
<text x="164.1" y="146.5">55 FT_SIWU</text>
<text x="164.1" y="149.1">57</text>
<text x="42.5" y="154.1">1</text>
<text x="47.4" y="155.4">CS</text>
<text x="55" y="155.4">VCC</text>
<text x="62.8" y="154.1">8</text>
<text x="153" y="150.3">BCBUS5</text>
<text x="153" y="152.9">BCBUS6</text>
<text x="153" y="155.4">BCBUS7</text>
<text x="164.1" y="151.6">58</text>
<text x="164.1" y="154.1">59</text>
<text x="42.5" y="156.7">2</text>
<text x="42.5" y="159.2">3</text>
<text x="42.5" y="161.7">4</text>
<text x="47.4" y="157.9">SCK</text>
<text x="47.4" y="160.5">DI</text>
<text x="54.7" y="160.5">ORG</text>
<text x="56" y="157.9">DU</text>
<text x="62.8" y="161.7">5</text>
<text x="62.8" y="159.2">6</text>
<text x="62.8" y="156.7">7</text>
<text x="154.3" y="160.5">PWEN</text>
<text x="164.1" y="159.2">60</text>
<text x="164.1" y="161.7">36</text>
<text x="47.4" y="163">Q</text>
<text x="54.5" y="163">GND</text>
<text x="119.3" y="163" transform="rotate(-90 119.3 163)">AGND</text>
<text x="121.8" y="163" transform="rotate(-90 121.8 163)">GND</text>
<text x="124.3" y="163" transform="rotate(-90 124.3 163)">GND</text>
<text x="126.8" y="163" transform="rotate(-90 126.8 163)">GND</text>
<text x="129.4" y="163" transform="rotate(-90 129.4 163)">GND</text>
<text x="131.9" y="163" transform="rotate(-90 131.9 163)">GND</text>
<text x="134.4" y="163" transform="rotate(-90 134.4 163)">GND</text>
<text x="137" y="163" transform="rotate(-90 137 163)">GND</text>
<text x="139.5" y="163" transform="rotate(-90 139.5 163)">GND</text>
<text x="151.3" y="163">SUSPEND</text>
<text x="118" y="169.3" transform="rotate(-90 118 169.3)">10</text>
<text x="120.5" y="168.1" transform="rotate(-90 120.5 168.1)">1</text>
<text x="123" y="168.1" transform="rotate(-90 123 168.1)">5</text>
<text x="125.6" y="169.3" transform="rotate(-90 125.6 169.3)">11</text>
<text x="128.1" y="169.3" transform="rotate(-90 128.1 169.3)">15</text>
<text x="130.6" y="169.3" transform="rotate(-90 130.6 169.3)">25</text>
<text x="133.2" y="169.3" transform="rotate(-90 133.2 169.3)">35</text>
<text x="135.7" y="169.3" transform="rotate(-90 135.7 169.3)">47</text>
<text x="138.2" y="169.3" transform="rotate(-90 138.2 169.3)">51</text>
<text x="198.8" y="169.3">Title</text>
<text x="198.8" y="176.9">Size</text>
<text x="211.5" y="176.9">Number</text>
<text x="262.1" y="176.9">Revision</text>
<text x="198.8" y="184.5">Date:</text>
<text x="200.1" y="180.7">A4</text>
<text x="210.2" y="184.5">12/29/2016</text>
<text x="249.5" y="184.5">Sheet</text>
<text x="256" y="184.5">of</text>
<text x="198.8" y="187.1">File:</text>
<text x="210.2" y="187.1">C:\EVALSP6\FPGA Configuration.SchDoc</text>
<text x="249.5" y="187.1">Drawn By:</text>
</g>
</svg>
